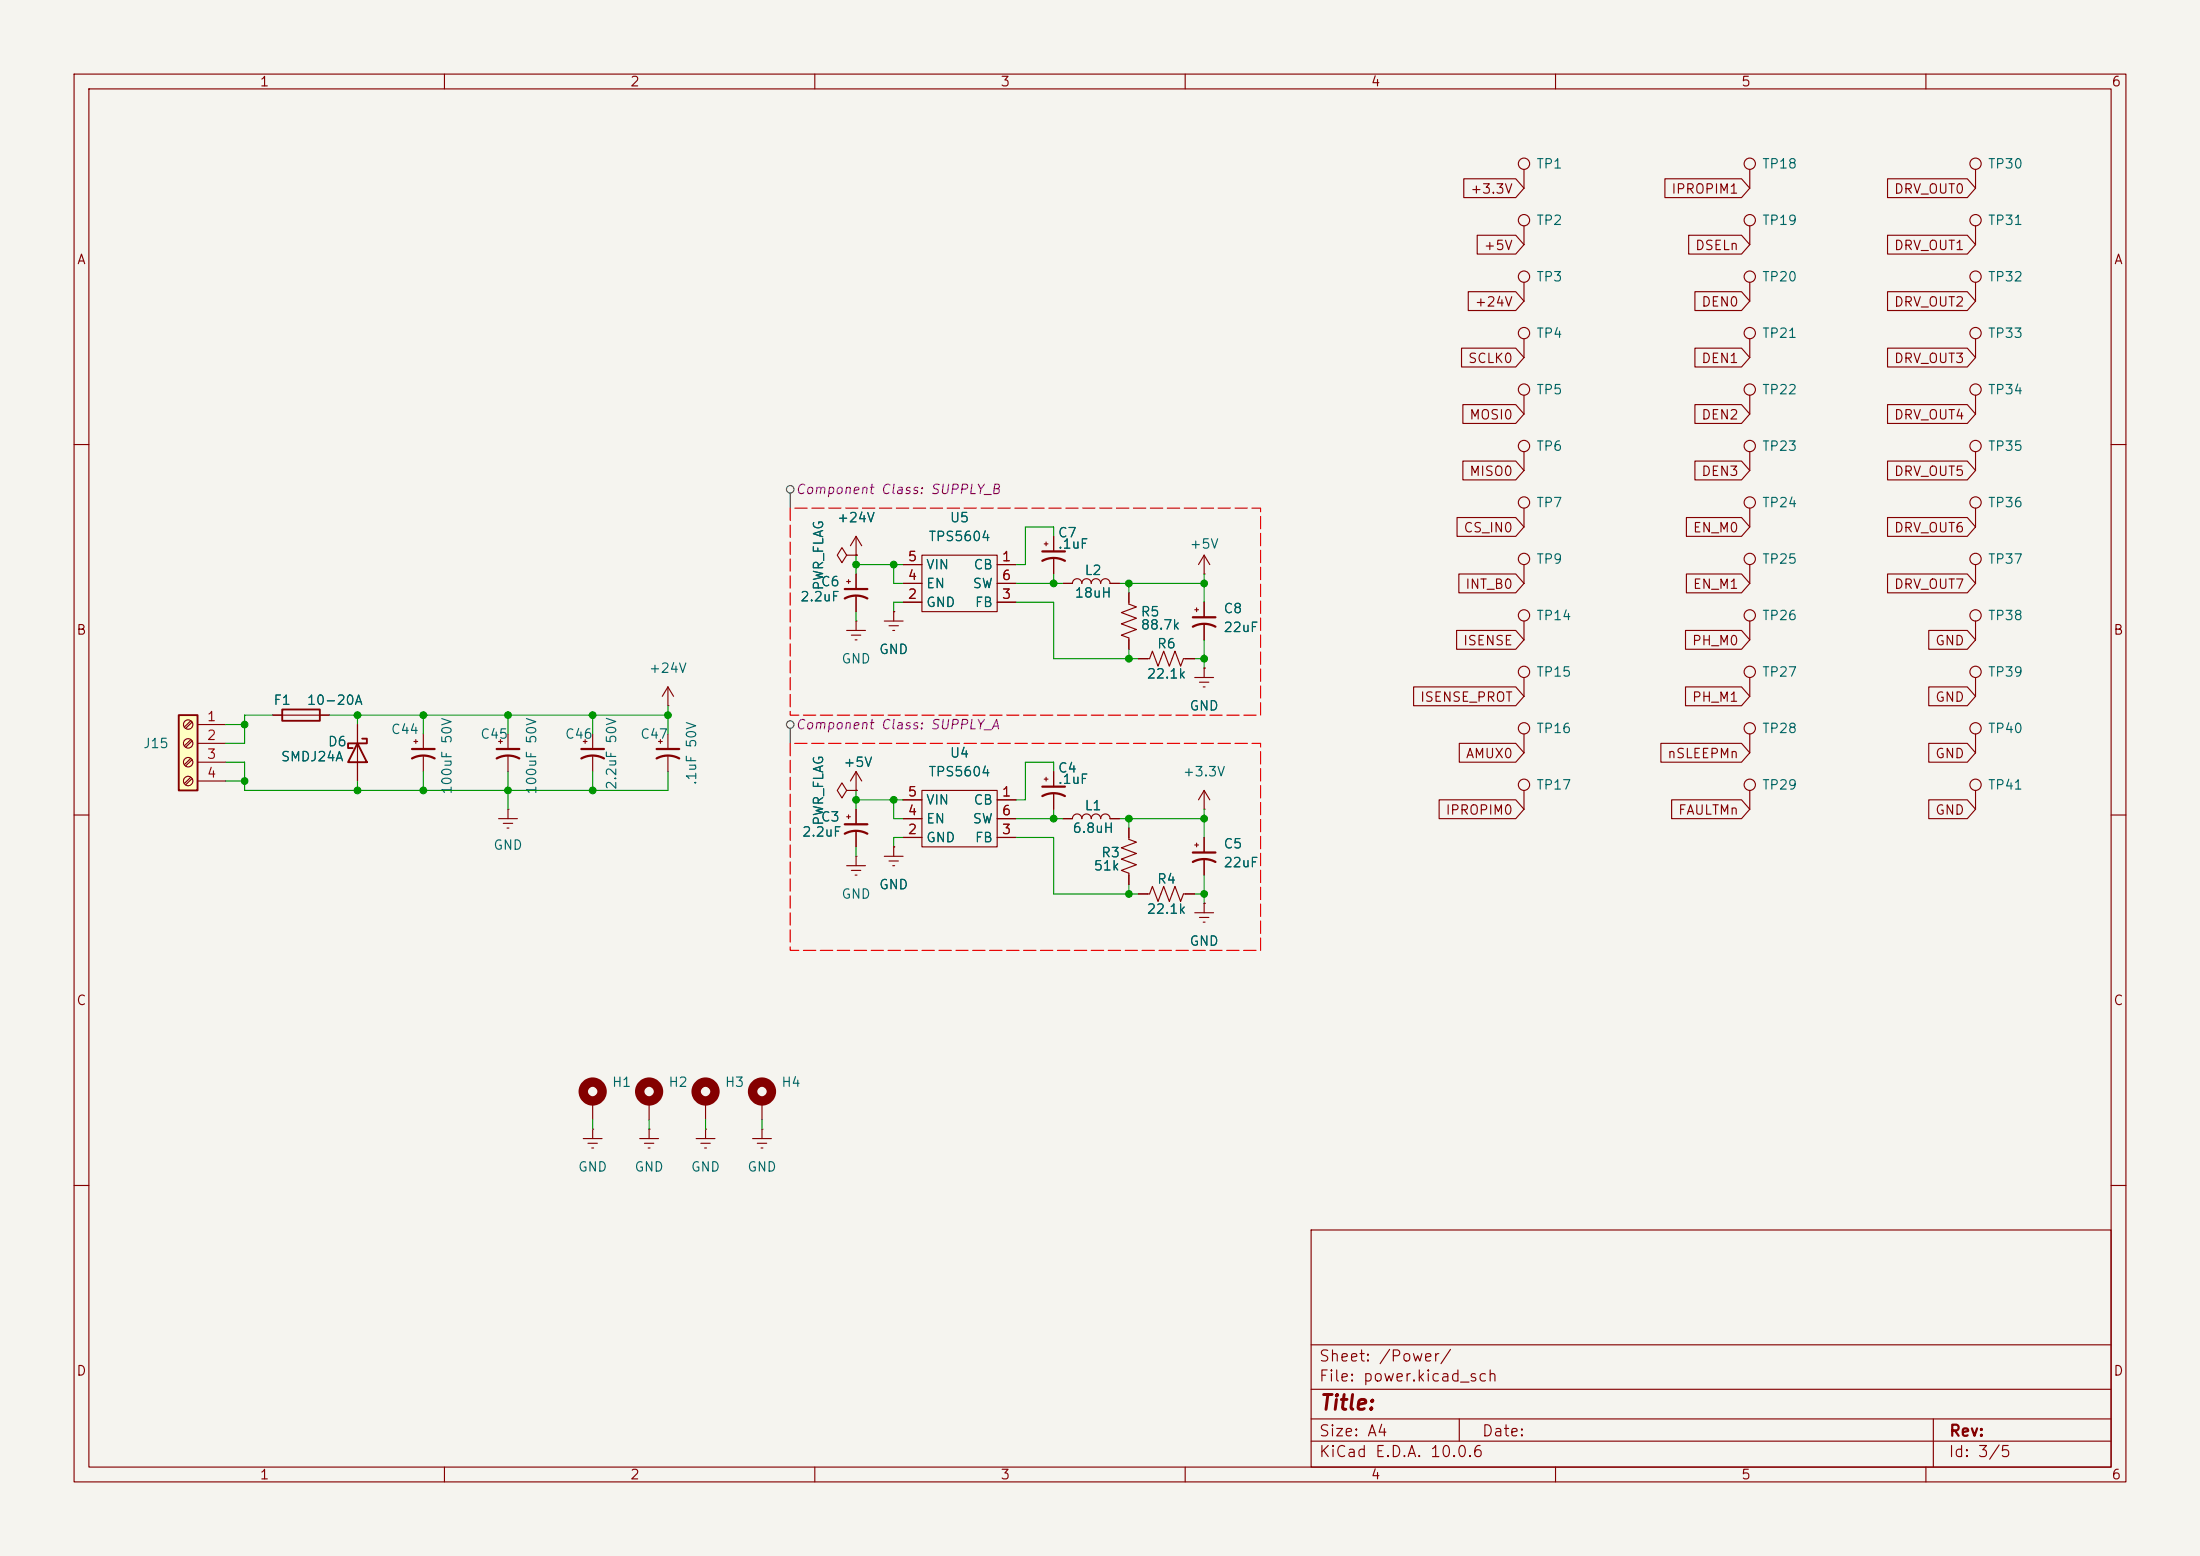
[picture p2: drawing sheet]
<svg xmlns="http://www.w3.org/2000/svg" width="297mm" height="210mm" viewBox="0 0 297 210" stroke-linecap="round" stroke-linejoin="round" font-family="sans-serif">
<path d="M0 0h297v210h-297z" fill="#f5f4ef" stroke="#f5f4ef" stroke-width=".14"/>
<g fill="none" stroke="#840000" stroke-width=".15">
<path d="M10 10h277v190h-277zM12 12h273v186h-273zM60 10v2M110 10v2M160 10v2M210 10v2M260 10v2M205.7 22.9v2.5M205.7 30.5v2.5M205.7 38.1v2.5M236.2 30.5v2.5M236.2 38.1v2.5"/>
<path d="M266.7 22.9v2.5M266.7 30.5v2.5M266.7 38.1v2.5M205.7 45.7v2.6M205.7 53.3v2.6M236.2 45.7v2.6M236.2 53.3v2.6M266.7 45.7v2.6M266.7 53.3v2.6M10 60h2M121.9 76.2h2.6M121.9 78.7h2.6"/>
<path d="M124.5 74.9h10.1v7.7h-10.1zM134.6 76.2h2.6M134.6 78.7h2.6M162.6 77.5h.1M162.6 74.9v2.6M162.6 74.9l-.8 1.3M162.6 74.9l.7 1.3M205.7 61v2.5M205.7 68.6v2.5M205.7 76.2v2.5M236.2 61v2.5M236.2 68.6v2.5"/>
<path d="M236.2 76.2v2.5M285 60h2M36.8 96.5h7.6M48.3 97.8v7.6M56.1 99.8v.5M57.1 99.1v2M67.6 99.8v.5M68.6 99.1v2M79 99.8v.5M80 99.1v2M89.2 99.8v.5M90.2 95.3h.1"/>
<path d="M90.2 92.7l-.8 1.3M90.2 92.7l.7 1.3M90.2 92.7v2.6M90.2 99.1v2M121.9 81.3h2.6M134.6 81.3h2.6M161.3 91.4h2.5M161.9 92.1h1.3M162.4 92.7h.3M162.6 90.2h.1M162.6 90.2v1.2M205.7 83.8v2.6"/>
<path d="M205.7 91.4v2.6M205.7 99.1v2.5M236.2 83.8v2.6M10 110h2M55.9 100.1h.5M57.1 102.1v2M67.3 110.5h2.5M67.3 100.1h.5M67.9 111.1h1.3M68.5 111.8h.2M68.6 109.2h.1M68.6 102.1v2"/>
<path d="M68.6 109.2v1.3M78.7 100.1h.5M80 102.1v2M88.9 100.1h.5M90.2 102.1v2M114.3 106.7l-.6-1-.7 1 .7 1 .6-1h1.3M114.3 116.8h2.5M114.3 110.2h.5M114.6 110v.5M114.9 117.5h1.3M115.4 118.1h.3M115.6 115.6h.1"/>
<path d="M115.6 106.7h.1M115.6 104.1v2.6M115.6 109.2v2.1M115.6 112.3v2M115.6 115.6v1.2M115.6 104.1l-.8 1.3M115.6 104.1l.7 1.3M119.4 115.6h2.5M120 116.2h1.3M120.5 116.8h.3M120.6 114.3h.1M120.6 114.3v1.3"/>
<path d="M121.9 108h2.6M121.9 113h2.6M121.9 110.5h2.6M124.5 106.7h10.1v7.6h-10.1zM134.6 108h2.6M134.6 113h2.6M134.6 110.5h2.6M141 105.2h.5M141.2 104.9v.5M142.2 104.1v2.1M142.2 107.2v2M143.5 110.5h1.3a.64 .64 0 0 1 .6-.6 .64 .64 0 0 1 .6 .6 .64 .64 0 0 1 .7-.6 .64 .64 0 0 1 .6 .6 .64 .64 0 0 1 .7-.6 .64 .64 0 0 1 .6 .6 .64 .64 0 0 1 .6-.6 .64 .64 0 0 1 .7 .6h1.2"/>
<path d="M152.4 111.8v1.5l1 .4-2 .7 2 .8-2 .8 2 .7-2 .8 1 .4v1.5M161.3 114h.5M161.5 113.8v.5M162.6 109.2h.1M162.6 106.7v2.5M162.6 113v2.1M162.6 116.1v2M162.6 106.7l-.8 1.3M162.6 106.7l.7 1.3M236.2 106.7v2.5M285 110h2M161.3 123.2h2.5"/>
<path d="M161.9 123.8h1.3M162.4 124.5h.3M162.6 121.9h.1M162.6 121.9v1.3M86.4 153.7h2.5M87 154.3h1.3M87.5 154.9h.3M87.6 152.4h.1M87.6 152.4v1.3M10 160h2M177 166h108v32h-108zM285 160h2"/>
<path d="M60 198v2M110 198v2M160 198v2M177 194.5h108M177 191.5h108M177 187.5h108M177 181.5h108M197 191.5v3M210 198v2M260 198v2M261 191.5v6.5"/>
<circle cx="205.7" cy="37.3" r=".76"/>
<circle cx="205.7" cy="29.7" r=".76"/>
<circle cx="205.7" cy="22.1" r=".76"/>
<circle cx="236.2" cy="37.3" r=".76"/>
<circle cx="236.2" cy="29.7" r=".76"/>
<circle cx="266.7" cy="29.7" r=".76"/>
<circle cx="266.7" cy="37.3" r=".76"/>
<circle cx="266.7" cy="22.1" r=".76"/>
<circle cx="205.7" cy="45" r=".76"/>
<circle cx="205.7" cy="52.6" r=".76"/>
<circle cx="236.2" cy="45" r=".76"/>
<circle cx="236.2" cy="52.6" r=".76"/>
<circle cx="266.7" cy="52.6" r=".76"/>
<circle cx="266.7" cy="45" r=".76"/>
<circle cx="205.7" cy="60.2" r=".76"/>
<circle cx="205.7" cy="67.8" r=".76"/>
<circle cx="205.7" cy="75.4" r=".76"/>
<circle cx="236.2" cy="75.4" r=".76"/>
<circle cx="236.2" cy="67.8" r=".76"/>
<circle cx="236.2" cy="60.2" r=".76"/>
<circle cx="205.7" cy="90.7" r=".76"/>
<circle cx="205.7" cy="83.1" r=".76"/>
<circle cx="205.7" cy="98.3" r=".76"/>
<circle cx="236.2" cy="83.1" r=".76"/>
<circle cx="236.2" cy="105.9" r=".76"/>
</g>
<g fill="none" stroke="#840000" stroke-width=".3">
<path d="M55.6 102.4a3.2 3.2 0 0 1 3.1 0M55.6 101.1h3.1M67.1 102.4a3.2 3.2 0 0 1 3 0M67.1 101.1h3M78.5 102.4a3.2 3.2 0 0 1 3 0M78.5 101.1h3M88.6 102.4a3.2 3.2 0 0 1 3.1 0M88.6 101.1h3.1M114 112.5a3.2 3.2 0 0 1 3.1 0M114 111.3h3.1M140.7 107.4a3.2 3.2 0 0 1 3.1 0M140.7 106.2h3.1"/>
<path d="M161 116.3a3.2 3.2 0 0 1 3.1 0M161 115.1h3.1"/>
</g>
<path d="M38.1 95.8h5.1v1.5h-5.1zM48.9 99.7h.6v.6h-2.5v.7h.6M48.3 100.3l1.2 2.6h-2.5z" fill="none" stroke="#840000" stroke-width=".25"/>
<path d="M24.1 96.5h2.6v10.2h-2.6z" fill="#ffffc2"/>
<path d="M24.1 96.5h2.6v10.2h-2.6z" fill="none" stroke="#840000" stroke-width=".25"/>
<g fill="none" stroke="#840000" stroke-width=".15">
<path d="M197.6 24.1h7l1.1 1.3-1.1 1.3h-7zM198.2 39.4h6.4l1.1 1.2-1.1 1.3h-6.4zM199.4 31.7h5.2l1.1 1.3-1.1 1.3h-5.2zM224.8 24.1h10.3l1.1 1.3-1.1 1.3h-10.3zM228 31.7h7.1l1.1 1.3-1.1 1.3h-7.1zM228.8 39.4h6.3l1.1 1.2-1.1 1.3h-6.3zM236.2 22.9v2.5M254.8 39.4h10.8l1.1 1.2-1.1 1.3h-10.8zM254.8 24.1h10.8l1.1 1.3-1.1 1.3h-10.8zM254.8 31.7h10.8l1.1 1.3-1.1 1.3h-10.8zM197.3 47h7.3l1.1 1.3-1.1 1.2h-7.3zM197.5 54.6h7.1l1.1 1.3-1.1 1.3h-7.1z"/>
<path d="M228.8 54.6h6.3l1.1 1.3-1.1 1.3h-6.3zM228.8 47h6.3l1.1 1.3-1.1 1.2h-6.3zM254.8 54.6h10.8l1.1 1.3-1.1 1.3h-10.8zM254.8 47h10.8l1.1 1.3-1.1 1.2h-10.8zM114.3 74.9l-.6-1-.7 1 .7 1 .6-1h1.3M114.3 78.5h.5M114.6 78.2v.5M115.6 74.9h.1M115.6 72.4l-.8 1.3M115.6 72.4l.7 1.3M115.6 72.4v2.5M115.6 77.5v2"/>
<path d="M121.9 78.7h2.6M121.9 76.2h2.6M134.6 78.7h2.6M134.6 76.2h2.6M141 73.4h.5M141.2 73.2v.5M142.2 72.4v2M142.2 75.4v2.1M143.5 78.7h1.3a.64 .64 0 0 1 .6-.6 .64 .64 0 0 1 .6 .6 .64 .64 0 0 1 .7-.6 .64 .64 0 0 1 .6 .6 .64 .64 0 0 1 .7-.6 .64 .64 0 0 1 .6 .6 .64 .64 0 0 1 .6-.6 .64 .64 0 0 1 .7 .6h1.2M196.7 69.8h7.9l1.1 1.3-1.1 1.3h-7.9zM196.9 77.5h7.7l1.1 1.2-1.1 1.3h-7.7zM197.5 62.2h7.1l1.1 1.3-1.1 1.3h-7.1z"/>
<path d="M227.7 77.5h7.4l1.1 1.2-1.1 1.3h-7.4zM227.7 69.8h7.4l1.1 1.3-1.1 1.3h-7.4zM228.8 62.2h6.3l1.1 1.3-1.1 1.3h-6.3zM254.8 69.8h10.8l1.1 1.3-1.1 1.3h-10.8zM254.8 62.2h10.8l1.1 1.3-1.1 1.3h-10.8zM254.8 77.5h10.8l1.1 1.2-1.1 1.3h-10.8zM266.7 61v2.5M266.7 68.6v2.5M266.7 76.2v2.5M25.8 97.3l-.9 .8M25.8 99.8l-.9 .9M25.9 97.5l-.8 .8"/>
<path d="M25.9 100l-.8 .8M26.7 97.8h3.8M36.8 96.5h1.3M43.2 96.5h1.2M48.3 97.8v2.5M114.3 85.1h2.5M114.9 85.7h1.3M115.4 86.4h.3M115.6 83.8h.1M115.6 80.5v2.1M115.6 83.8v1.3M119.4 83.8h2.5"/>
<path d="M120 84.5h1.3M120.5 85.1h.3M120.6 82.6h.1M120.6 82.6v1.2M121.9 81.3h2.6M134.6 81.3h2.6M152.4 80v1.5l1 .4-2 .8 2 .7-2 .8 2 .8-2 .7 1 .4v1.5M153.7 88.9h1.5l.4-1 .7 2 .8-2 .8 2 .7-2 .8 2 .4-1h1.5M161.3 82.3h.5M161.5 82v.6M162.6 90.2h.1M162.6 81.3v2"/>
<path d="M162.6 84.3v2.1M190.8 92.7h13.8l1.1 1.3-1.1 1.3h-13.8zM196.6 85.1h8l1.1 1.3-1.1 1.2h-8zM227.5 85.1h7.6l1.1 1.3-1.1 1.2h-7.6zM227.5 92.7h7.6l1.1 1.3-1.1 1.3h-7.6zM236.2 91.4v2.6M236.2 99.1v2.5M260.4 92.7h5.2l1.1 1.3-1.1 1.3h-5.2zM260.4 85.1h5.2l1.1 1.3-1.1 1.2h-5.2zM266.7 83.8v2.6M266.7 91.4v2.6M266.7 99.1v2.5"/>
<path d="M25.8 102.4l-.9 .8M25.8 104.9l-.9 .8M25.9 102.5l-.8 .9M25.9 105.1l-.8 .8M26.7 100.3h3.8M26.7 102.9h3.8M26.7 105.4h3.8M48.3 102.9v2.5M115.6 106.7h.1M115.6 109.2v2.1M115.6 112.3v2M120.6 114.3h.1"/>
<path d="M121.9 108h2.6M121.9 113h2.6M121.9 110.5h2.6M134.6 108h2.6M134.6 113h2.6M134.6 110.5h2.6M142.2 104.1v2.1M142.2 107.2v2M143.5 110.5h1.3M149.9 110.5h1.2M152.4 111.8v1.2M152.4 118.1v1.3"/>
<path d="M162.6 113v2.1M162.6 116.1v2M194.3 107.9h10.3l1.1 1.3-1.1 1.3h-10.3zM197 100.3h7.6l1.1 1.3-1.1 1.3h-7.6zM205.7 106.7v2.5M224.2 100.3h10.9l1.1 1.3-1.1 1.3h-10.9zM225.7 107.9h9.4l1.1 1.3-1.1 1.3h-9.4zM260.4 107.9h5.2l1.1 1.3-1.1 1.3h-5.2zM260.4 100.3h5.2l1.1 1.3-1.1 1.3h-5.2zM266.7 106.7v2.5M153.7 120.7h1.5l.4-1.1 .7 2.1 .8-2.1 .8 2.1 .7-2.1 .8 2.1 .4-1h1.5M162.6 121.9h.1"/>
<path d="M78.7 153.7h2.6M79.4 154.3h1.2M79.9 154.9h.2M80 152.4h.1M80 148.6v2.5M80 152.4v1.3M87.6 148.6v2.5M94 153.7h2.5M94.6 154.3h1.3M95.1 154.9h.3M95.2 152.4h.1M95.2 148.6v2.5"/>
<path d="M95.2 152.4v1.3M101.6 153.7h2.5M102.2 154.3h1.3M102.7 154.9h.3M102.9 152.4h.1M102.9 148.6v2.5M102.9 152.4v1.3"/>
<circle cx="236.2" cy="22.1" r=".76"/>
<circle cx="266.7" cy="67.8" r=".76"/>
<circle cx="266.7" cy="60.2" r=".76"/>
<circle cx="266.7" cy="75.4" r=".76"/>
<circle cx="25.4" cy="97.8" r=".63"/>
<circle cx="236.2" cy="90.7" r=".76"/>
<circle cx="236.2" cy="98.3" r=".76"/>
<circle cx="266.7" cy="83.1" r=".76"/>
<circle cx="266.7" cy="98.3" r=".76"/>
<circle cx="266.7" cy="90.7" r=".76"/>
<circle cx="25.4" cy="105.4" r=".63"/>
<circle cx="25.4" cy="100.3" r=".63"/>
<circle cx="25.4" cy="102.9" r=".63"/>
<circle cx="205.7" cy="105.9" r=".76"/>
<circle cx="266.7" cy="105.9" r=".76"/>
</g>
<path d="M114 79.5h3.1M140.7 75.7a3.2 3.2 0 0 1 3.1 0M140.7 74.4h3.1M114 80.8a3.2 3.2 0 0 1 3.1 0M161 84.6a3.2 3.2 0 0 1 3.1 0M161 83.3h3.1" fill="none" stroke="#840000" stroke-width=".3"/>
<g fill="none" stroke="#840000" stroke-width="1.3">
<circle cx="80" cy="147.3" r="1.27"/>
<circle cx="87.6" cy="147.3" r="1.27"/>
<circle cx="95.2" cy="147.3" r="1.27"/>
<circle cx="102.9" cy="147.3" r="1.27"/>
</g>
<g fill="none" stroke="#484848" stroke-width=".15">
<path d="M106.7 66.5v2.1M106.7 98.3v2"/>
<circle cx="106.7" cy="66" r=".51"/>
<circle cx="106.7" cy="97.8" r=".51"/>
</g>
<path d="M170.2 96.5v-27.9h-63.5v27.9h63.5M170.2 128.3v-28h-63.5v28h63.5" fill="none" stroke="#f00" stroke-width=".15" stroke-dasharray="1.7 .6"/>
<g fill="none" stroke="#009600" stroke-width=".15">
<path d="M115.6 76.2h6.3M115.6 74.9v2.6M120.6 76.2v2.5h1.3M137.2 78.7h6.3M142.2 72.4v-1.3h-3.8v5.1h-1.2M142.2 77.5v1.2M151.1 78.7h11.5M152.4 78.7v1.3M162.6 77.5v3.8M30.5 97.8h2.5M36.8 96.5h-3.8v3.8h-2.5M44.4 96.5h45.8"/>
<path d="M48.3 96.5v1.3M57.1 96.5v2.6M68.6 96.5v2.6M80 96.5v2.6M90.2 95.3v3.8M115.6 82.6v1.2M121.9 81.3h-1.3v1.3M137.2 81.3h5v7.6h11.5M152.4 87.6v1.3M161.3 88.9h1.3M162.6 86.4v3.8M30.5 102.9h2.5v3.8h57.2v-2.6"/>
<path d="M30.5 105.4h2.5M48.3 105.4v1.3M57.1 104.1v2.6M68.6 104.1v5.1M80 104.1v2.6M115.6 106.7v2.5M115.6 114.3v1.3M115.6 108h6.3M120.6 108v2.5h1.3M121.9 113h-1.3v1.3M137.2 113h5v7.7h11.5M137.2 110.5h6.3"/>
<path d="M142.2 104.1v-1.2h-3.8v5.1h-1.2M142.2 109.2v1.3M151.1 110.5h11.5M152.4 110.5v1.3M152.4 119.4v1.3M162.6 109.2v3.8M162.6 118.1v3.8M161.3 120.7h1.3M80 151.1v1.3M87.6 151.1v1.3M95.2 151.1v1.3M102.9 151.1v1.3"/>
</g>
<g fill="#009600" stroke="#009600" stroke-width=".14">
<circle cx="152.4" cy="120.7" r=".46"/>
<circle cx="152.4" cy="110.5" r=".46"/>
<circle cx="162.6" cy="120.7" r=".46"/>
<circle cx="162.6" cy="110.5" r=".46"/>
<circle cx="68.6" cy="106.7" r=".46"/>
<circle cx="68.6" cy="96.5" r=".46"/>
<circle cx="90.2" cy="96.5" r=".46"/>
<circle cx="120.6" cy="108" r=".46"/>
<circle cx="115.6" cy="108" r=".46"/>
<circle cx="80" cy="96.5" r=".46"/>
<circle cx="80" cy="106.7" r=".46"/>
<circle cx="48.3" cy="106.7" r=".46"/>
<circle cx="57.1" cy="106.7" r=".46"/>
<circle cx="33" cy="105.4" r=".46"/>
<circle cx="33" cy="97.8" r=".46"/>
<circle cx="57.1" cy="96.5" r=".46"/>
<circle cx="48.3" cy="96.5" r=".46"/>
<circle cx="142.2" cy="110.5" r=".46"/>
<circle cx="115.6" cy="76.2" r=".46"/>
<circle cx="120.6" cy="76.2" r=".46"/>
<circle cx="152.4" cy="88.9" r=".46"/>
<circle cx="162.6" cy="78.7" r=".46"/>
<circle cx="142.2" cy="78.7" r=".46"/>
<circle cx="152.4" cy="78.7" r=".46"/>
<circle cx="162.6" cy="88.9" r=".46"/>
</g>
<text font-size="2" fill="#840000" x="178" y="190.8">Title:</text>
<g font-size="1.5" fill="#840000">
<text x="178" y="184.1">Sheet: /Power/</text>
<text x="178" y="186.8">File: power.kicad_sch</text>
<text x="178" y="197">KiCad E.D.A. 10.0.6</text>
<text x="178" y="194.2">Size: A4</text>
<text x="200" y="194.2">Date:</text>
<text x="263" y="197">Id: 3/5</text>
<text x="263" y="194.2">Rev:</text>
</g>
<g font-size="1.3" fill="#840000">
<text x="35" y="12">1</text>
<text x="85" y="12">2</text>
<text x="135" y="12">3</text>
<text x="185" y="12">4</text>
<text x="235" y="12">5</text>
<text x="285" y="12">6</text>
<text x="198.4" y="26.5">+3.3V</text>
<text x="225.6" y="26.5">IPROPIM1</text>
<text x="255.6" y="26.5">DRV_OUT0</text>
<text x="10.3" y="36">A</text>
<text x="200.2" y="34.1">+5V</text>
<text x="228.8" y="34.1">DSELn</text>
<text x="255.6" y="34.1">DRV_OUT1</text>
<text x="285.3" y="36">A</text>
<text x="199" y="41.7">+24V</text>
<text x="229.6" y="41.7">DEN0</text>
<text x="255.6" y="41.7">DRV_OUT2</text>
<text x="198.1" y="49.3">SCLK0</text>
<text x="229.6" y="49.3">DEN1</text>
<text x="255.6" y="49.3">DRV_OUT3</text>
<text x="198.3" y="56.9">MOSI0</text>
<text x="229.6" y="56.9">DEN2</text>
<text x="255.6" y="56.9">DRV_OUT4</text>
<text x="198.3" y="64.6">MISO0</text>
<text x="229.6" y="64.6">DEN3</text>
<text x="255.6" y="64.6">DRV_OUT5</text>
<text x="197.5" y="72.2">CS_IN0</text>
<text x="228.5" y="72.2">EN_M0</text>
<text x="255.6" y="72.2">DRV_OUT6</text>
<text x="197.7" y="79.8">INT_B0</text>
<text x="228.5" y="79.8">EN_M1</text>
<text x="255.6" y="79.8">DRV_OUT7</text>
<text x="10.2" y="86">B</text>
<text x="197.4" y="87.4">ISENSE</text>
<text x="228.3" y="87.4">PH_M0</text>
<text x="261.2" y="87.4">GND</text>
<text x="285.2" y="86">B</text>
<text x="191.6" y="95">ISENSE_PROT</text>
<text x="228.3" y="95">PH_M1</text>
<text x="261.2" y="95">GND</text>
<text x="197.8" y="102.7">AMUX0</text>
<text x="225" y="102.7">nSLEEPMn</text>
<text x="261.2" y="102.7">GND</text>
<text x="195.1" y="110.3">IPROPIM0</text>
<text x="226.5" y="110.3">FAULTMn</text>
<text x="261.2" y="110.3">GND</text>
<text x="10.2" y="136">C</text>
<text x="285.2" y="136">C</text>
<text x="10.2" y="186">D</text>
<text x="285.2" y="186">D</text>
<text x="35" y="200">1</text>
<text x="85" y="200">2</text>
<text x="135" y="200">3</text>
<text x="185" y="200">4</text>
<text x="235" y="200">5</text>
<text x="285" y="200">6</text>
</g>
<g font-size="1.3" fill="#006464">
<text x="207.3" y="23.1">TP1</text>
<text x="237.8" y="23.1">TP18</text>
<text x="268.3" y="23.1">TP30</text>
<text x="207.3" y="30.7">TP2</text>
<text x="237.8" y="30.7">TP19</text>
<text x="268.3" y="30.7">TP31</text>
<text x="207.3" y="38.3">TP3</text>
<text x="237.8" y="38.3">TP20</text>
<text x="268.3" y="38.3">TP32</text>
<text x="207.3" y="45.9">TP4</text>
<text x="237.8" y="45.9">TP21</text>
<text x="268.3" y="45.9">TP33</text>
<text x="207.3" y="53.5">TP5</text>
<text x="237.8" y="53.5">TP22</text>
<text x="268.3" y="53.5">TP34</text>
<text x="207.3" y="61.2">TP6</text>
<text x="237.8" y="61.2">TP23</text>
<text x="268.3" y="61.2">TP35</text>
<text x="112.9" y="70.8">+24V</text>
<text x="128.1" y="70.8">U5</text>
<text x="207.3" y="68.8">TP7</text>
<text x="237.8" y="68.8">TP24</text>
<text x="268.3" y="68.8">TP36</text>
<text x="124.9" y="77.2">VIN</text>
<text x="125.3" y="73.4">TPS5604</text>
<text x="131.3" y="77.2">CB</text>
<text x="142.7" y="72.8">C7</text>
<text x="142.7" y="74.4">.1uF</text>
<text x="146.3" y="77.9">L2</text>
<text x="160.5" y="74.4">+5V</text>
<text x="207.3" y="76.4">TP9</text>
<text x="237.8" y="76.4">TP25</text>
<text x="268.3" y="76.4">TP37</text>
<text x="107.9" y="81.5">2.2uF</text>
<text x="110.7" y="79.4">C6</text>
<text x="111.5" y="79.8" transform="rotate(-90 111.5 79.8)">PWR_FLAG</text>
<text x="124.9" y="82.2">GND</text>
<text x="124.9" y="79.7">EN</text>
<text x="131.2" y="79.7">SW</text>
<text x="131.5" y="82.2">FB</text>
<text x="145" y="81">18uH</text>
<text x="153.9" y="83.5">R5</text>
<text x="165.1" y="83.1">C8</text>
<text x="113.5" y="89.9">GND</text>
<text x="118.6" y="88.6">GND</text>
<text x="153.9" y="85.3">88.7k</text>
<text x="156.1" y="87.8">R6</text>
<text x="165.1" y="85.6">22uF</text>
<text x="207.3" y="84">TP14</text>
<text x="237.8" y="84">TP26</text>
<text x="268.3" y="84">TP38</text>
<text x="36.8" y="95.5">F1</text>
<text x="41.3" y="95.5">10-20A</text>
<text x="87.5" y="91.1">+24V</text>
<text x="154.7" y="91.9">22.1k</text>
<text x="207.3" y="91.6">TP15</text>
<text x="237.8" y="91.6">TP27</text>
<text x="268.3" y="91.6">TP39</text>
<text x="19.2" y="101.3">J15</text>
<text x="44.2" y="101">D6</text>
<text x="52.7" y="99.4">C44</text>
<text x="64.8" y="100">C45</text>
<text x="76.2" y="100">C46</text>
<text x="86.3" y="100">C47</text>
<text x="160.5" y="96.2">GND</text>
<text x="207.3" y="99.3">TP16</text>
<text x="237.8" y="99.3">TP28</text>
<text x="268.3" y="99.3">TP40</text>
<text x="37.8" y="103.1">SMDJ24A</text>
<text x="61.3" y="107.3" transform="rotate(-90 61.3 107.3)">100uF 50V</text>
<text x="72.7" y="107.3" transform="rotate(-90 72.7 107.3)">100uF 50V</text>
<text x="83.5" y="106.7" transform="rotate(-90 83.5 106.7)">2.2uF 50V</text>
<text x="94.3" y="106.1" transform="rotate(-90 94.3 106.1)">.1uF 50V</text>
<text x="113.8" y="103.8">+5V</text>
<text x="125.3" y="105.1">TPS5604</text>
<text x="128.1" y="102.6">U4</text>
<text x="142.7" y="104.6">C4</text>
<text x="142.7" y="106.1">.1uF</text>
<text x="159.6" y="105.1">+3.3V</text>
<text x="207.3" y="106.9">TP17</text>
<text x="237.8" y="106.9">TP29</text>
<text x="268.3" y="106.9">TP41</text>
<text x="108.2" y="113.2">2.2uF</text>
<text x="110.7" y="111.2">C3</text>
<text x="111.5" y="111.5" transform="rotate(-90 111.5 111.5)">PWR_FLAG</text>
<text x="124.9" y="114">GND</text>
<text x="124.9" y="111.5">EN</text>
<text x="124.9" y="108.9">VIN</text>
<text x="131.2" y="111.5">SW</text>
<text x="131.3" y="108.9">CB</text>
<text x="131.5" y="114">FB</text>
<text x="144.7" y="112.7">6.8uH</text>
<text x="146.3" y="109.7">L1</text>
<text x="66.5" y="115">GND</text>
<text x="147.6" y="117.8">51k</text>
<text x="148.6" y="116">R3</text>
<text x="156.1" y="119.6">R4</text>
<text x="165.1" y="114.8">C5</text>
<text x="165.1" y="117.4">22uF</text>
<text x="113.5" y="121.6">GND</text>
<text x="118.6" y="120.3">GND</text>
<text x="154.7" y="123.6">22.1k</text>
<text x="160.5" y="128">GND</text>
<text x="82.5" y="147">H1</text>
<text x="90.2" y="147">H2</text>
<text x="97.8" y="147">H3</text>
<text x="105.4" y="147">H4</text>
<text x="77.9" y="158.4">GND</text>
<text x="85.6" y="158.4">GND</text>
<text x="93.2" y="158.4">GND</text>
<text x="100.8" y="158.4">GND</text>
</g>
<g font-size="1.3" fill="#840084">
<text x="107.3" y="67">Component Class: SUPPLY_B</text>
<text x="107.3" y="98.8">Component Class: SUPPLY_A</text>
</g>
<g font-size="1.3" fill="#a90000">
<text x="122.5" y="76.1">5</text>
<text x="135.2" y="76.1">1</text>
<text x="122.5" y="81.1">2</text>
<text x="122.5" y="78.6">4</text>
<text x="135.2" y="81.1">3</text>
<text x="135.2" y="78.6">6</text>
<text x="27.8" y="97.7">1</text>
<text x="27.8" y="100.2">2</text>
<text x="27.8" y="102.7">3</text>
<text x="27.8" y="105.3">4</text>
<text x="122.5" y="107.8">5</text>
<text x="135.2" y="107.8">1</text>
<text x="122.5" y="112.9">2</text>
<text x="122.5" y="110.4">4</text>
<text x="135.2" y="112.9">3</text>
<text x="135.2" y="110.4">6</text>
</g>
</svg>
